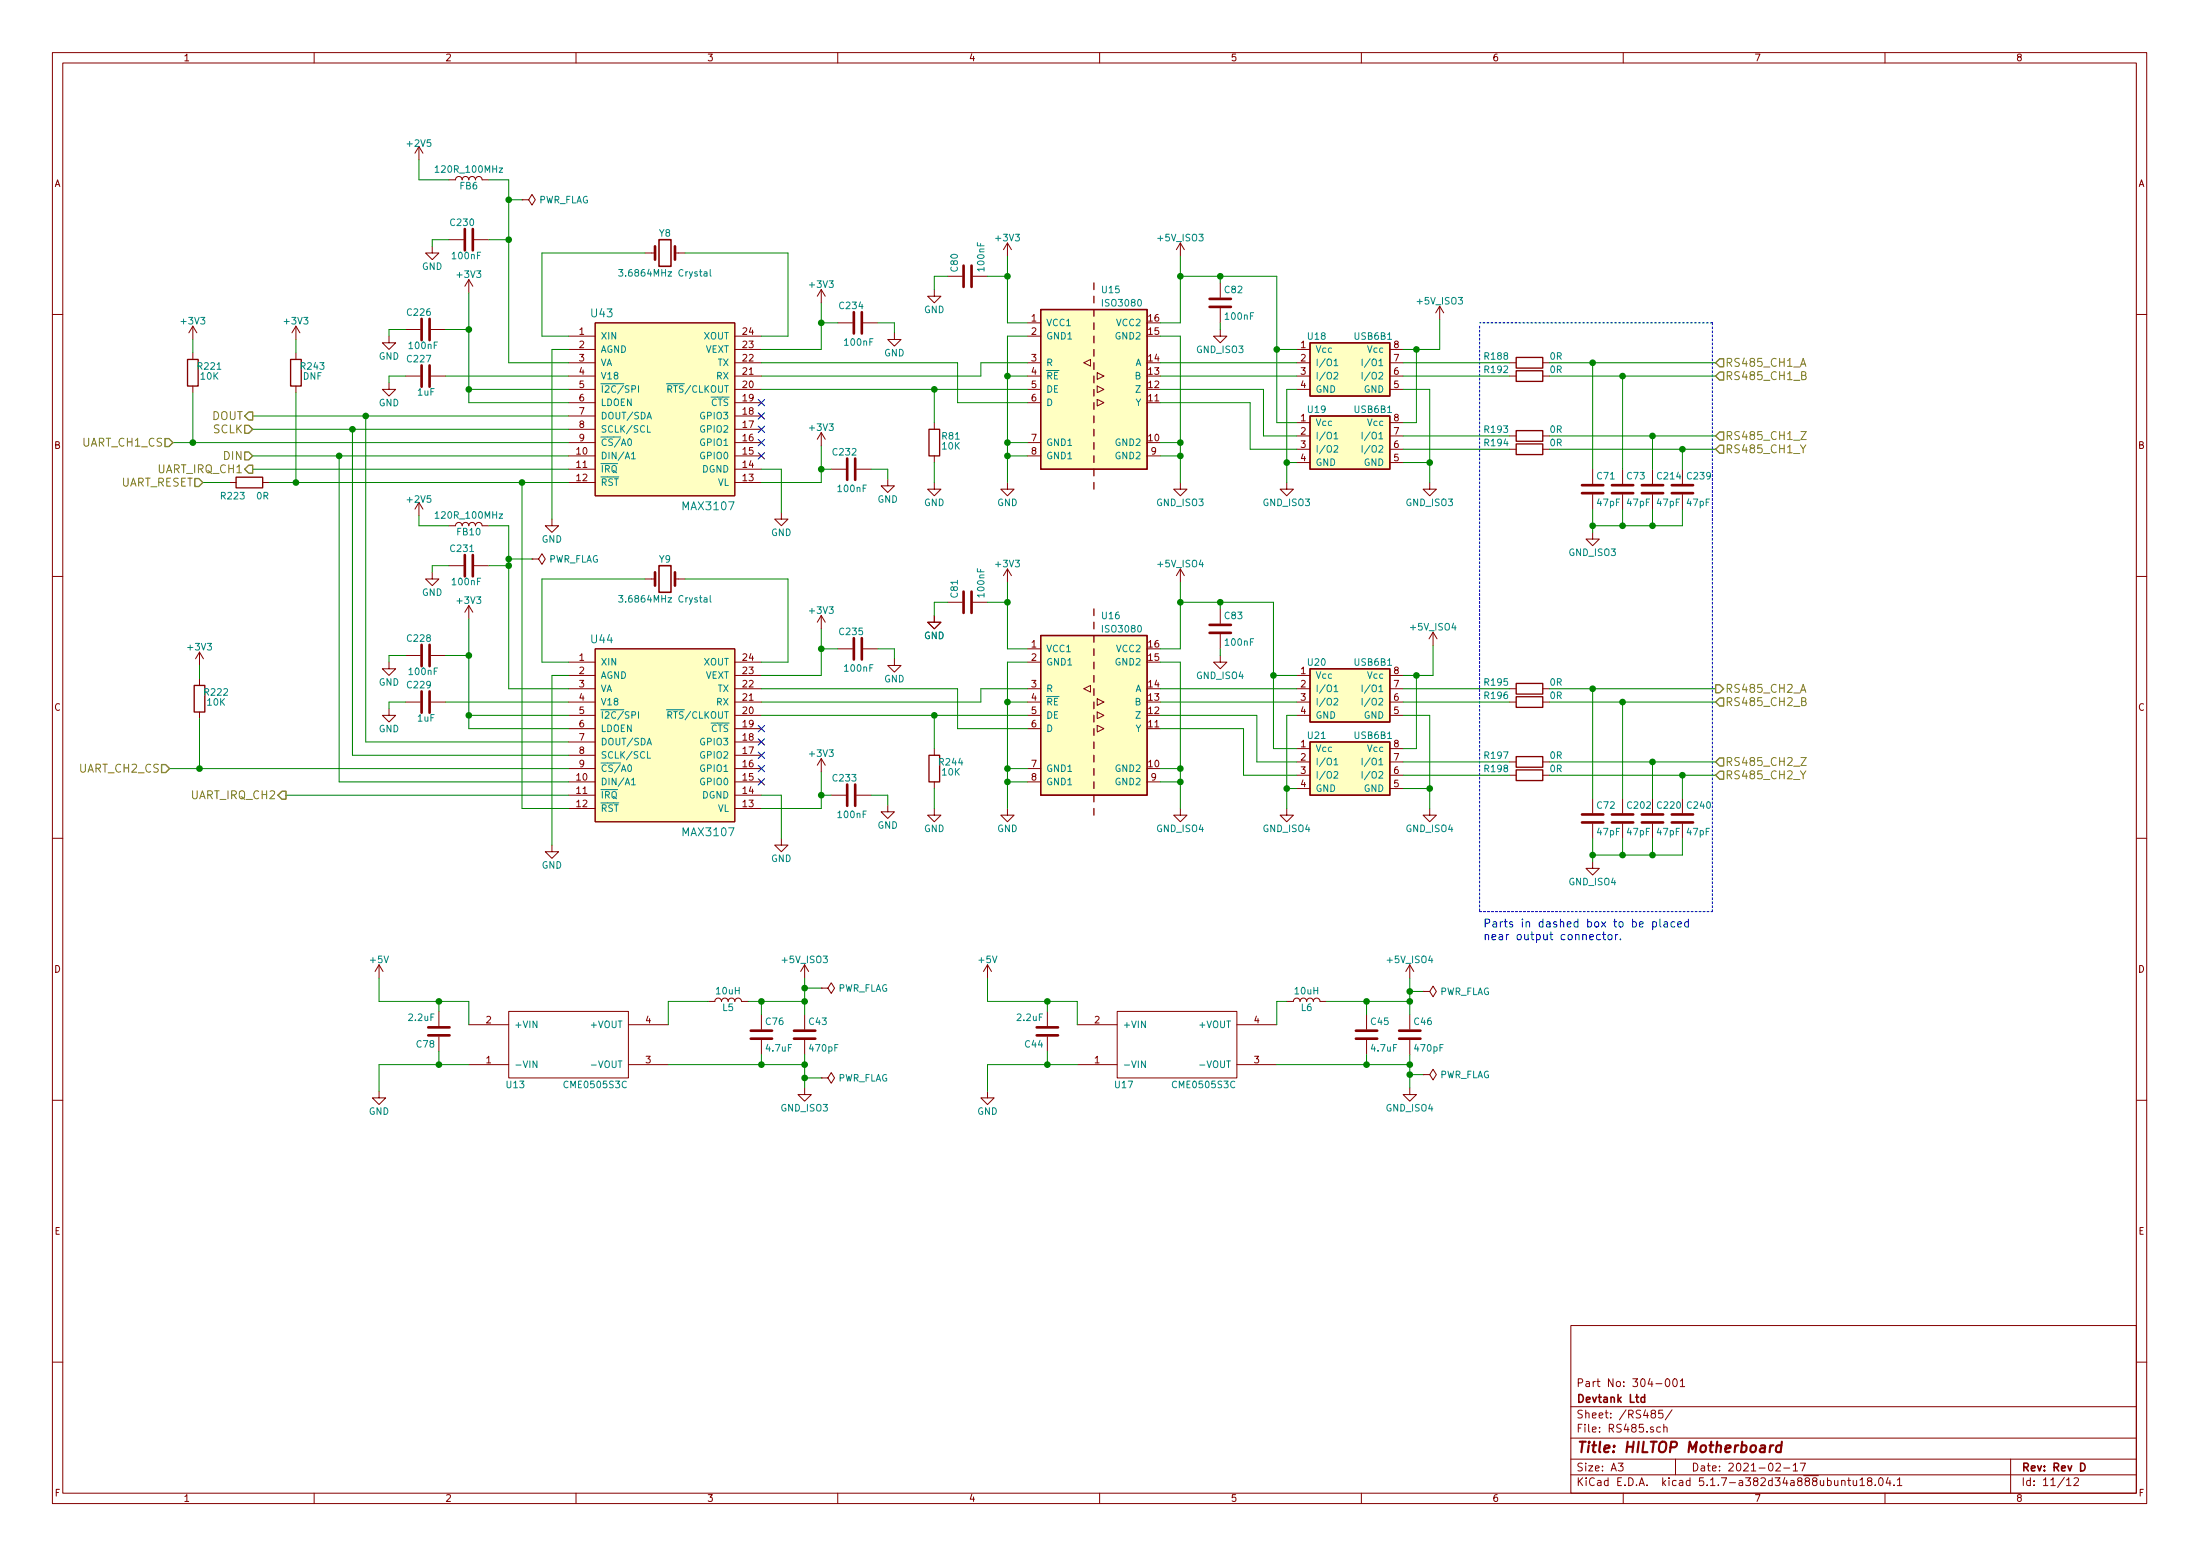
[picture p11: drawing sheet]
<svg xmlns="http://www.w3.org/2000/svg" width="420mm" height="297mm" viewBox="0 0 420 297" stroke-linecap="round" stroke-linejoin="round" font-family="sans-serif">
<g fill="none" stroke="#840000" stroke-width=".19">
<path d="M10 10h400v277h-400zM12 12h396v273.1h-396zM60 10v2M110 10v2M160 10v2M210 10v2M260 10v2M310 10v2M360 10v2M80 28l-.8 1.2M80 28v2.5M80 28l.8 1.2"/>
<path d="M85.7 34.3h1.3a.63 .63 0 0 1 .6-.6 .63 .63 0 0 1 .7 .6 .63 .63 0 0 1 .6-.6 .63 .63 0 0 1 .6 .6 .63 .63 0 0 1 .7-.6 .63 .63 0 0 1 .6 .6 .63 .63 0 0 1 .6-.6 .63 .63 0 0 1 .7 .6h1.2M99.7 38.1h1.3l.6-1 .6 1-.6 1.1-.6-1.1M99.7 38.1h.1M82.5 47v1.3h1.3l-1.3 1.3-1.2-1.3h1.2M85.7 45.8h2.8M89.5 53.4l-.7 1.2M89.5 53.4v2.5M89.5 53.4l.8 1.2M90.6 45.8h2.7M123.2 48.3h1.9M128.9 48.3h1.9M156.8 55.3v2.5"/>
<path d="M156.8 55.3l-.7 1.3M156.8 55.3l.8 1.3M178.4 55.3v1.3h1.3l-1.3 1.2-1.2-1.2h1.2M181 52.7h2.8M185.8 52.7h2.8M192.4 46.4v2.5M192.4 46.4l-.8 1.3M192.4 46.4l.8 1.3M225.4 46.4l-.7 1.3M225.4 46.4v2.5M225.4 46.4l.8 1.3M233 54v2.8"/>
<path d="M233 58.8v2.8M275 58.5l-.8 1.2M275 58.5v2.5M275 58.5l.7 1.2M10 60h2M36.8 62.3v2.5M36.8 67.3v1.3M36.8 73.7v1.3M36.8 62.3l-.7 1.2M36.8 62.3l.8 1.2M56.5 62.3v2.5M56.5 67.3v1.3"/>
<path d="M56.5 73.7v1.3M56.5 62.3l-.7 1.2M56.5 62.3l.8 1.2M74.3 64.2v1.2h1.3l-1.3 1.3-1.3-1.3h1.3M74.3 73.1v1.2h1.3l-1.3 1.3-1.3-1.3h1.3M77.5 71.8h2.8M77.5 62.9h2.8M82.3 71.8h2.8M82.3 62.9h2.8M108.6 71.8h5.1M108.6 64.2h5.1M108.6 79.4h5.1"/>
<path d="M108.6 76.9h5.1M108.6 66.7h5.1M108.6 74.3h5.1M108.6 69.3h5.1M113.7 61.6h26.6v33.1h-26.6zM140.3 71.8h5.1M140.3 64.2h5.1M140.3 79.4h5.1M140.3 76.9h5.1M140.3 66.7h5.1M140.3 74.3h5.1M140.3 69.3h5.1"/>
<path d="M160 61.6h2.8M164.8 61.6h2.8M170.8 63.5v1.3h1.3l-1.3 1.3-1.3-1.3h1.3M196.2 71.8h2.6M196.2 61.6h2.6M196.2 64.2h2.6M196.2 76.9h2.6M196.2 74.3h2.6M196.2 69.3h2.6M207 69.3l1.3-.7v1.3zM209.5 76.2l1.3 .7-1.3 .6zM209.5 73.7l1.3 .6-1.3 .7z"/>
<path d="M209.5 71.2l1.3 .6-1.3 .6zM233 62.9v1.3h1.3l-1.3 1.2-1.2-1.2h1.2M247.6 71.8h2.6M247.6 66.7h2.6M247.6 74.3h2.6M247.6 69.3h2.6M265.4 71.8h2.6M265.4 66.7h2.6M265.4 74.3h2.6M265.4 69.3h2.6M288.3 71.8h1.3M288.3 69.3h1.3"/>
<path d="M294.6 71.8h1.3M294.6 69.3h1.3M408 60h2M43.8 92.1h1.3M50.2 92.1h1.2M80 95.9v2.6M80 95.9l-.8 1.3M80 95.9l.8 1.3M105.4 99.1v1.3h1.3l-1.3 1.2-1.3-1.2h1.3M108.6 89.6h5.1M108.6 87h5.1M108.6 92.1h5.1"/>
<path d="M108.6 84.5h5.1M108.6 82h5.1M140.3 89.6h5.1M140.3 87h5.1M140.3 92.1h5.1M140.3 84.5h5.1M140.3 82h5.1M149.2 97.8v1.3h1.3l-1.3 1.3-1.2-1.3h1.2M156.8 82.6l-.7 1.3M156.8 82.6v2.5M156.8 82.6l.8 1.3M158.7 89.6h2.8"/>
<path d="M163.6 89.6h2.8M169.5 91.5v1.2h1.3l-1.3 1.3-1.2-1.3h1.2M178.4 92.1v1.3h1.3l-1.3 1.3-1.2-1.3h1.2M178.4 80.7v1.3M178.4 87v1.3M192.4 92.1v1.3h1.3l-1.3 1.3-1.3-1.3h1.3M196.2 87h2.6M196.2 84.5h2.6M219.1 87h2.5M225.4 92.1v1.3h1.3l-1.3 1.3-1.2-1.3h1.2M245.7 92.1v1.3h1.3l-1.3 1.3-1.2-1.3h1.2M247.6 83.2h2.6"/>
<path d="M247.6 85.8h2.6M247.6 80.7h2.6M247.6 88.3h2.6M265.4 83.2h2.6M265.4 85.8h2.6M265.4 80.7h2.6M265.4 88.3h2.6M273 92.1v1.3h1.3l-1.3 1.3-1.2-1.3h1.2M288.3 83.2h1.3M288.3 85.8h1.3M294.6 83.2h1.3M294.6 85.8h1.3"/>
<path d="M304.2 89.6v2.8M304.2 94.4v2.8M309.9 89.6v2.8M309.9 94.4v2.8M315.6 89.6v2.8M315.6 94.4v2.8M321.3 89.6v2.8M321.3 94.4v2.8M10 110h2M82.5 109.3v1.2h1.3l-1.3 1.3-1.2-1.3h1.2M85.7 100.4h1.3a.63 .63 0 0 1 .6-.7 .63 .63 0 0 1 .7 .7 .63 .63 0 0 1 .6-.7 .63 .63 0 0 1 .6 .7 .63 .63 0 0 1 .7-.7 .63 .63 0 0 1 .6 .7 .63 .63 0 0 1 .6-.7 .63 .63 0 0 1 .7 .7h1.2M85.7 108h2.8"/>
<path d="M89.5 115.6v2.5M89.5 115.6l-.7 1.3M89.5 115.6l.8 1.3M90.6 108h2.7M101.6 106.7h1.3l.6-1 .6 1-.6 1-.6-1M101.6 106.7h.1M123.2 110.5h1.9M128.9 110.5h1.9M156.8 117.5v2.6M156.8 117.5l-.7 1.3M156.8 117.5l.8 1.3M178.4 117.5v1.3h1.3l-1.3 1.3-1.2-1.3h1.2"/>
<path d="M181 115h2.8M185.8 115h2.8M192.4 108.6l-.8 1.3M192.4 108.6v2.6M192.4 108.6l.8 1.3M225.4 108.6v2.6M225.4 108.6l-.7 1.3M225.4 108.6l.8 1.3M233 116.2v2.8M304.2 101.6v1.3h1.2l-1.2 1.3-1.3-1.3h1.3M408 110h2M38.1 124.5v2.5"/>
<path d="M38.1 129.6v1.2M38.1 135.9v1.3M38.1 124.5l-.8 1.3M38.1 124.5l.8 1.3M74.3 135.3v1.3h1.3l-1.3 1.2-1.3-1.2h1.3M74.3 126.4v1.3h1.3l-1.3 1.2-1.3-1.2h1.3M77.5 134h2.8M77.5 125.1h2.8M82.3 134h2.8M82.3 125.1h2.8M108.6 126.4h5.1M108.6 139.1h5.1"/>
<path d="M108.6 128.9h5.1M108.6 136.6h5.1M108.6 134h5.1M108.6 131.5h5.1M113.7 123.9h26.6v33h-26.6zM140.3 126.4h5.1M140.3 139.1h5.1M140.3 128.9h5.1M140.3 136.6h5.1M140.3 134h5.1M140.3 131.5h5.1M160 123.9h2.8"/>
<path d="M164.8 123.9h2.8M170.8 125.8v1.2h1.3l-1.3 1.3-1.3-1.3h1.3M196.2 126.4h2.6M196.2 139.1h2.6M196.2 136.6h2.6M196.2 134h2.6M196.2 131.5h2.6M196.2 123.9h2.6M207 131.5l1.3-.7v1.3zM209.5 138.5l1.3 .6-1.3 .6zM209.5 135.9l1.3 .7-1.3 .6zM209.5 133.4l1.3 .6-1.3 .7z"/>
<path d="M233 125.1v1.3h1.3l-1.3 1.3-1.2-1.3h1.2M233 121.1v2.8M247.6 128.9h2.6M247.6 136.6h2.6M247.6 134h2.6M247.6 131.5h2.6M265.4 128.9h2.6M265.4 136.6h2.6M265.4 134h2.6M265.4 131.5h2.6M273.7 120.7l-.8 1.3M273.7 120.7v2.5"/>
<path d="M273.7 120.7l.7 1.3M288.3 134h1.3M288.3 131.5h1.3M294.6 134h1.3M294.6 131.5h1.3M108.6 149.3h5.1M108.6 151.8h5.1M108.6 154.3h5.1M108.6 146.7h5.1M108.6 144.2h5.1M108.6 141.6h5.1M140.3 149.3h5.1"/>
<path d="M140.3 151.8h5.1M140.3 154.3h5.1M140.3 146.7h5.1M140.3 144.2h5.1M140.3 141.6h5.1M156.8 144.8v2.6M156.8 144.8l-.7 1.3M156.8 144.8l.8 1.3M158.7 151.8h2.8M163.6 151.8h2.8M169.5 153.7v1.3h1.3l-1.3 1.2-1.2-1.2h1.2M178.4 154.3v1.3h1.3l-1.3 1.3-1.2-1.3h1.2"/>
<path d="M178.4 142.9v1.3M178.4 149.3v1.2M192.4 154.3v1.3h1.3l-1.3 1.3-1.3-1.3h1.3M196.2 149.3h2.6M196.2 146.7h2.6M219.1 149.3h2.5M225.4 154.3v1.3h1.3l-1.3 1.3-1.2-1.3h1.2M245.7 154.3v1.3h1.3l-1.3 1.3-1.2-1.3h1.2M247.6 142.9h2.6M247.6 145.5h2.6M247.6 148h2.6M247.6 150.5h2.6"/>
<path d="M265.4 142.9h2.6M265.4 145.5h2.6M265.4 148h2.6M265.4 150.5h2.6M273 154.3v1.3h1.3l-1.3 1.3-1.2-1.3h1.2M288.3 145.5h1.3M288.3 148h1.3M294.6 145.5h1.3M294.6 148h1.3M304.2 152.4v2.8M304.2 157.3v2.8M309.9 152.4v2.8"/>
<path d="M309.9 157.3v2.8M315.6 152.4v2.8M315.6 157.3v2.8M321.3 152.4v2.8M321.3 157.3v2.8M10 160h2M105.4 161.3v1.3h1.3l-1.3 1.3-1.3-1.3h1.3M149.2 160.1v1.2h1.3l-1.3 1.3-1.2-1.3h1.2M304.2 164.5v1.3h1.2l-1.2 1.2-1.3-1.2h1.3M408 160h2M72.4 184.2l-.8 1.3M72.4 184.2v2.5"/>
<path d="M72.4 184.2l.8 1.3M83.8 193.1v2.8M83.8 197.9v2.8M89.5 195.6h7.7M97.2 193.1h22.8v12.7h-22.8zM120 195.6h7.6M135.3 191.2h1.2a.63 .63 0 0 1 .7-.7 .63 .63 0 0 1 .6 .7 .63 .63 0 0 1 .6-.7 .63 .63 0 0 1 .7 .7 .63 .63 0 0 1 .6-.7 .63 .63 0 0 1 .6 .7 .63 .63 0 0 1 .7-.7 .63 .63 0 0 1 .6 .7h1.3M145.4 193.7v2.8M145.4 198.5v2.8M153.7 184.2l-.8 1.3M153.7 184.2v2.5M153.7 193.7v2.8"/>
<path d="M153.7 198.5v2.8M153.7 184.2l.7 1.3M156.8 188.6h1.3l.6-1 .7 1-.7 1-.6-1M156.8 188.6h.1M188.6 184.2l-.8 1.3M188.6 184.2v2.5M188.6 184.2l.8 1.3M200 193.1v2.8M200 197.9v2.8M205.7 195.6h7.7M213.4 193.1h22.8v12.7h-22.8zM236.2 195.6h7.6"/>
<path d="M245.7 191.2h1.3a.63 .63 0 0 1 .6-.7 .63 .63 0 0 1 .7 .7 .63 .63 0 0 1 .6-.7 .63 .63 0 0 1 .7 .7 .63 .63 0 0 1 .6-.7 .63 .63 0 0 1 .6 .7 .63 .63 0 0 1 .7-.7 .63 .63 0 0 1 .6 .7h1.3M261 193.7v2.8M261 198.5v2.8M269.2 184.2v2.5M269.2 193.7v2.8M269.2 198.5v2.8M269.2 184.2l-.7 1.3M269.2 184.2l.8 1.3M271.8 189.3h1.2l.7-1 .6 1-.6 1-.7-1M271.8 189.3h.1M10 210h2M72.4 208.3v1.3h1.3l-1.3 1.3-1.3-1.3h1.3"/>
<path d="M89.5 203.2h7.7M120 203.2h7.6M153.7 207.7v1.3h1.2l-1.2 1.2-1.3-1.2h1.3M156.8 205.8h1.3l.6-1 .7 1-.7 1-.6-1M156.8 205.8h.1M188.6 208.3v1.3h1.3l-1.3 1.3-1.3-1.3h1.3M205.7 203.2h7.7M236.2 203.2h7.6M269.2 207.7v1.3h1.3l-1.3 1.2-1.2-1.2h1.2M271.8 205.1h1.2l.7-1 .6 1-.6 1.1-.7-1.1M271.8 205.1h.1M408 210h2"/>
<path d="M300 253h108v32.1h-108zM10 260h2M300 278.5h108M300 274.5h108M300 268.5h108M309 279.3h1l-.5 .6 .4 .1v.7l-.2 .1-.7-.1M315.6 269.8l-.3-.2 .1-.2 .2-.2 .5 .1 .1 .2-.1 .3h-.5l-.3 .3 .1 .5 .2 .1h.3l.3-.3v-.3l-.3-.3M316.3 264.1h1.1M317.1 272.5l-.4-.1-.3 .3 .1 .6 .2 .1 .4-.1M317.6 269.2h-.8v.7l.2-.1h.5l.1 .3v.5l-.3 .1-.5-.1M317.8 272.5l.2-.1 .3 .1 .1 .9M317.8 271.9v1.5"/>
<path d="M318.3 263.3l.1-.1a.8 .8 0 0 1 .5 .8 .8 .8 0 0 1-.5 .7 .97 .97 0 0 1-.1-1.4zM319.3 269.1l-1.3 2M319.6 263.4l.2-.2a.81 .81 0 0 1 .6 .6 .81 .81 0 0 1-.3 .8l-.1 .1a.79 .79 0 0 1-.4-1.3zM320 278.5v3M320.9 263.6l.4-.4v1.5M320.9 264.7h.8M339.2 279.5l.6-.2 .2 .4-.9 1.1h.9M342.5 279.7l.4-.4v1.5M343.8 279.3h1l-.6 1.5M384 278.5v6.6M408 260h2M60 285.1v1.9"/>
<path d="M110 285.1v1.9M160 285.1v1.9M210 285.1v1.9M260 285.1v1.9M300 281.5h108M310 285.1v1.9M340.7 280.2h1.1M342.5 280.8h.8M351.7 282.7h.1a.37 .37 0 0 1 .6 .1v.8M351.7 282.6v1M352.9 282.6h.5M353.1 282.1v1.3l.3 .2"/>
<path d="M353.9 282.6v.8a.39 .39 0 0 0 .7 .1M354.6 282.6v1M355.2 282.5l.5-.4v1.5M355.2 283.6h.9M356.9 282.7l-.3-.2 .1-.2 .2-.2 .5 .1 .1 .2-.1 .2-.5 .1-.3 .3 .1 .5 .2 .1h.3l.3-.3v-.3l-.3-.3M358.1 283.5v.1M358.9 282.3l.2-.2a.81 .81 0 0 1 .6 .6 .81 .81 0 0 1-.3 .8l-.1 .1a.79 .79 0 0 1-.4-1.3zM360 285.1v1.9M360.6 282l-.4 1.1h.9M360.9 282.6v1M361.7 283.5v.1M362.4 282.5l.4-.4v1.5"/>
<path d="M362.4 283.6h.8M394.7 282.5l.4-.4v1.5M394.7 283.6h.8M396.1 282.3l.6-.2 .2 .2 .1 .2-1 1.1h1"/>
</g>
<path d="M125.9 45.8h2.2v5h-2.2zM125.9 108h2.2v5.1h-2.2zM314.1 266.8l-.4-.1-.3 .3 .1 .6h.6M314.1 266.2v1.5M397.4 279.3a.76 .76 0 0 1 .8 .8 .76 .76 0 0 1-.8 .7z" fill="none" stroke="#840000" stroke-width=".3"/>
<path d="M338.1 275.9l-.2 1.3M338.7 275.9l-.4 .1-.2 .3M340.2 276a.68 .68 0 0 0-1 .3l-.1 .5 .2 .3 .2 .1 .6-.1M340.3 275.2l-.2 2" fill="none" stroke="#840000" stroke-width=".41"/>
<g fill="none" stroke="#840000" stroke-width=".51">
<path d="M88.8 43.7v4.1M90.3 43.7v4.1M125.1 47v2.6M128.9 47v2.6M163.1 59.6v4.1M164.6 59.6v4.1M184 50.7v4.1M185.5 50.7v4.1M231 58.6h4.1M231 57.1h4.1M80.5 60.9v4M80.5 69.8v4"/>
<path d="M82 60.9v4M82 69.8v4M161.8 87.5v4.1M163.3 87.5v4.1M302.1 94.1h4.1M302.1 92.6h4.1M307.8 94.1h4.1M307.8 92.6h4.1M313.6 94.1h4M313.6 92.6h4M319.3 94.1h4M319.3 92.6h4"/>
<path d="M88.8 106v4M90.3 106v4M125.1 109.3v2.5M128.9 109.3v2.5M184 112.9v4.1M185.5 112.9v4.1M231 119.3h4.1M80.5 123.1v4.1M80.5 132v4.1M82 123.1v4.1M82 132v4.1M163.1 121.8v4.1"/>
<path d="M164.6 121.8v4.1M231 120.8h4.1M161.8 149.8v4M163.3 149.8v4M302.1 157h4.1M302.1 155.5h4.1M307.8 157h4.1M307.8 155.5h4.1M313.6 157h4M313.6 155.5h4M319.3 157h4M319.3 155.5h4"/>
<path d="M81.8 196.1h4.1M81.8 197.6h4.1M143.4 198.3h4M143.4 196.8h4M151.6 198.3h4.1M151.6 196.8h4.1M198 196.1h4.1M198 197.6h4.1M259 198.3h4M259 196.8h4M267.2 198.3h4.1M267.2 196.8h4.1"/>
</g>
<g fill="none" stroke="#008484" stroke-width=".19">
<path d="M83.1 32l.4-.4v1.3M83.1 32.9h.7M118.2 51.4h.7l-.4 .5 .4 .2v.4l-.2 .2-.5-.1M134.5 51.9h.5v.8M135 52.2l-.6 .2 .1 .3h.5M135.6 51.4v1.1l.2 .2M120.7 74.3l.6-.1v-.5l-.6-.1v1.3M121.9 73.6v1.3M127.3 73.3h1.2M254.8 68.9l.3-.4v1.3M254.8 71.2l.5-.1 .2 .3-.8 1h.8M254.8 69.8h.7"/>
<path d="M260.1 68.5v1.3M260.1 71.1v1.3M261.7 71l-1.1 1.7M261.7 68.5l-1.1 1.6M262.1 71.3l.2-.2a.44 .44 0 0 1 .6 .4l-.1 .7-.5 .2-.2-.2zM263.3 71.2l.5-.1 .3 .3-.8 1h.8M83.1 98l.4-.3v1.2M83.1 98.9h.7M120 83.9l.2-.1a.69 .69 0 0 1 .4 .6 .69 .69 0 0 1-.4 .7l-.3-.5zM120.6 86.7l.4-.4v1.3M120.6 87.6h.7M123.6 81.2v1.3h.6"/>
<path d="M254.8 82.9l.3-.4v1.3M254.8 85.2l.5-.1 .2 .3-.8 .9h.8M254.8 83.8h.7M260.1 82.5v1.3M260.1 85.1v1.2M261.7 85l-1.1 1.6M261.7 82.5l-1.1 1.6M262.1 85.2l.2-.1a.44 .44 0 0 1 .6 .4l-.1 .6-.5 .2-.2-.2zM263.3 85.2l.5-.1 .3 .3-.8 .9h.8M118.2 113.7h.7l-.4 .5 .4 .1v.4l-.2 .2-.5-.1M134.5 114.2h.5v.7M135 114.4l-.6 .2 .1 .3h.5"/>
<path d="M135.6 113.7v1.1l.2 .1M120.7 136.5h.6v-.5l-.6-.1v1.2M121.9 135.9v1.2M127.3 135.5h1.2M254.8 131.1l.3-.3v1.2M254.8 133.4l.5-.1 .2 .4-.8 .9h.8M254.8 132h.7M260.1 130.8v1.2M260.1 133.3v1.3M261.7 133.3l-1.1 1.6M261.7 130.7l-1.1 1.6M262.1 133.5l.2-.2a.44 .44 0 0 1 .6 .4l-.1 .7-.5 .2-.2-.2z"/>
<path d="M263.3 133.4l.5-.1 .3 .4-.8 .9h.8M120.1 146.1l.1-.1a.69 .69 0 0 1 .4 .6 .69 .69 0 0 1-.4 .7 .83 .83 0 0 1-.1-1.2zM120.6 148.9l.4-.3v1.2M120.6 149.8h.7M123.6 143.5v1.2h.6M254.8 145.1l.3-.4v1.3M254.8 147.4l.5-.1 .2 .3-.8 1h.8M254.8 146h.7M260.1 144.7v1.3M260.1 147.3v1.3M261.7 147.2l-1.1 1.7M261.7 144.7l-1.1 1.6"/>
<path d="M262.1 147.5l.2-.2a.44 .44 0 0 1 .6 .4l-.1 .7-.5 .2-.2-.2zM263.3 147.4l.5-.1 .3 .3-.8 1h.8M102.5 202.5v1.3l-.7-1.3v1.3M112.9 203.3h1M218.7 202.5v1.3l-.7-1.3v1.3M229.1 203.3h1"/>
</g>
<g fill="none" stroke="#840000" stroke-width=".25">
<path d="M198.8 59.1h20.3v30.5h-20.3zM208.9 54v1.3M208.9 56.6v1.2M208.9 59.1v1.3M35.8 68.6h2v5.1h-2zM55.5 68.6h2v5.1h-2zM208.9 61.6v1.3M208.9 64.2v1.2M208.9 66.7v1.3M208.9 69.3v1.2M208.9 71.8v1.3M208.9 74.3v1.3"/>
<path d="M208.9 76.9v1.2M208.9 79.4v1.3M250.2 79.4h15.2v10.2h-15.2zM250.2 65.4h15.2v10.2h-15.2zM289.6 68.2h5v2.1h-5zM289.6 70.8h5v2h-5zM45.1 91.1h5.1v2h-5.1zM177.4 82h2.1v5h-2.1zM208.9 82v1.2M208.9 84.5v1.3M208.9 87v1.3M208.9 89.6v1.2"/>
<path d="M208.9 92.1v1.3M289.6 82.2h5v2h-5zM289.6 84.7h5v2.1h-5zM208.9 116.2v1.3M208.9 118.8v1.3M37.1 130.8h2v5.1h-2zM198.8 121.3h20.3v30.5h-20.3zM208.9 121.3v1.3M208.9 123.9v1.2M208.9 126.4v1.3M208.9 128.9v1.3M208.9 131.5v1.3"/>
<path d="M208.9 134v1.3M208.9 136.6v1.2M208.9 139.1v1.3M250.2 127.7h15.2v10.1h-15.2zM289.6 133h5v2h-5zM289.6 130.5h5v2h-5zM177.4 144.2h2.1v5.1h-2.1zM208.9 141.6v1.3M208.9 144.2v1.3M208.9 146.7v1.3M208.9 149.3v1.2M208.9 151.8v1.3"/>
<path d="M208.9 154.3v1.3M250.2 141.6h15.2v10.2h-15.2zM289.6 144.4h5v2.1h-5zM289.6 147h5v2h-5z"/>
</g>
<g fill="#ffffc2" stroke="#ffffc2" stroke-width=".19">
<path d="M113.7 123.9h26.6v33h-26.6z"/>
<path d="M250.2 127.7h15.2v10.1h-15.2z"/>
<path d="M250.2 141.6h15.2v10.2h-15.2z"/>
<path d="M113.7 61.6h26.6v33.1h-26.6z"/>
<path d="M250.2 79.4h15.2v10.2h-15.2z"/>
<path d="M198.8 59.1h20.3v30.5h-20.3z"/>
<path d="M198.8 121.3h20.3v30.5h-20.3z"/>
<path d="M250.2 65.4h15.2v10.2h-15.2z"/>
</g>
<path d="M282.6 62.3v111.7M327 61.6h-44.4M282.6 174h44.4M327 174v-112.4" fill="none" stroke="#0000c2" stroke-width=".19" stroke-dasharray=".4 .4"/>
<g fill="none" stroke="#008400" stroke-width=".19">
<path d="M80 30.5v3.8h5.7M93.3 34.3h3.9v35h11.4M97.2 38.1h2.5M85.7 45.8h-3.2v1.2M89.5 55.9v21h19.1M93.3 45.8h3.9M123.2 48.3h-19.7v15.9h5.1M130.8 48.3h19.7v15.9h-5.1M156.8 57.8v8.9h-11.4M181 52.7h-2.6v2.6M188.6 52.7h3.8M192.4 48.9v12.7h3.8"/>
<path d="M225.4 52.7h18.4v28h3.8M225.4 48.9v12.7h-3.8M233 52.7v1.3M36.8 64.8v2.5M36.8 75v9.5M48.3 79.4h60.3M56.5 64.8v2.5M56.5 75v17.1M69.8 79.4v62.2h38.8M77.5 71.8h-3.2v1.3M77.5 62.9h-3.2v1.3M85.1 71.8h23.5"/>
<path d="M85.1 62.9h4.4M89.5 74.3h19.1M108.6 66.7h-3.2v32.4M145.4 69.3h37.5v7.6h13.3M145.4 74.3h50.8M156.8 61.6h3.2M167.6 61.6h3.2v1.9M178.4 74.3v6.4M192.4 71.8h3.8M196.2 64.2h-3.8v27.9M196.2 69.3h-8.9v2.5h-41.9M221.6 71.8h26"/>
<path d="M221.6 64.2h3.8v27.9M221.6 76.9h17.2v8.9h8.8M221.6 69.3h26M221.6 74.3h19.7v8.9h6.3M233 61.6v1.3M243.8 66.7h3.8M247.6 74.3h-1.9v17.8M268 71.8h20.3M268 69.3h20.3M268 74.3h5v17.8M270.5 66.7v14h-2.5M275 61v5.7h-7"/>
<path d="M295.9 71.8h31.8M295.9 69.3h31.8M304.2 69.3v20.3M309.9 71.8v17.8M33 84.5h75.6M38.7 92.1h5.1M48.3 87h60.3M48.3 82h60.3M48.3 89.6h60.3M51.4 92.1h57.2M64.8 87v62.3h43.8M67.3 82v62.2h41.3"/>
<path d="M80 98.5v1.9h5.7M99.7 92.1v62.2h8.9M145.4 89.6h3.8v8.2M156.8 85.1v7h-11.4M156.8 89.6h1.9M166.4 89.6h3.1v1.9M178.4 88.3v3.8M192.4 87h3.8M192.4 84.5h3.8M221.6 87h3.8M221.6 84.5h3.8M245.7 88.3h1.9"/>
<path d="M268 83.2h20.3M268 85.8h20.3M268 88.3h5M295.9 83.2h31.8M295.9 85.8h31.8M304.2 97.2v4.4M309.9 97.2v3.2M315.6 83.2v6.4M315.6 97.2v3.2M321.3 85.8v3.8M321.3 97.2v3.2h-17.1M85.7 108h-3.2v1.3"/>
<path d="M89.5 118.1v21h19.1M93.3 100.4h3.9v31.1h11.4M93.3 108h3.9M97.2 106.7h4.4M123.2 110.5h-19.7v15.9h5.1M130.8 110.5h19.7v15.9h-5.1M181 115h-2.6v2.5M188.6 115h3.8M192.4 111.2v12.7h3.8M225.4 111.2v12.7h-3.8M225.4 115h17.8v27.9h4.4M233 115v1.2"/>
<path d="M38.1 127v2.6M38.1 137.2v9.5M77.5 134h-3.2v1.3M77.5 125.1h-3.2v1.3M85.1 134h23.5M85.1 125.1h4.4M89.5 136.6h19.1M108.6 128.9h-3.2v32.4M145.4 131.5h37.5v7.6h13.3M145.4 136.6h50.8M156.8 120.1v8.8h-11.4M156.8 123.9h3.2"/>
<path d="M167.6 123.9h3.2v1.9M178.4 136.6v6.3M192.4 134h3.8M196.2 126.4h-3.8v27.9M196.2 131.5h-8.9v2.5h-41.9M221.6 126.4h3.8v27.9M221.6 134h26M221.6 131.5h26M221.6 139.1h15.9v8.9h10.1M221.6 136.6h18.4v8.9h7.6M233 123.9v1.2M243.2 128.9h4.4"/>
<path d="M247.6 136.6h-1.9v17.7M268 134h20.3M268 131.5h20.3M268 136.6h5v17.7M270.5 128.9v14h-2.5M273.7 123.2v5.7h-5.7M295.9 134h31.8M295.9 131.5h31.8M304.2 131.5v20.9M309.9 134v18.4M32.4 146.7h76.2M54.6 151.8h54"/>
<path d="M145.4 151.8h3.8v8.3M156.8 151.8h1.9M156.8 147.4v6.9h-11.4M166.4 151.8h3.1v1.9M178.4 150.5v3.8M192.4 149.3h3.8M192.4 146.7h3.8M221.6 149.3h3.8M221.6 146.7h3.8M245.7 150.5h1.9M268 148h20.3M268 145.5h20.3"/>
<path d="M268 150.5h5M295.9 148h31.8M295.9 145.5h31.8M315.6 145.5v6.9M321.3 148v4.4M304.2 160.1v4.4M309.9 160.1v3.1M315.6 160.1v3.1M321.3 160.1v3.1h-17.1M72.4 186.7v4.5h17.1v4.4M83.8 191.2v1.9M135.3 191.2h-7.7v4.4"/>
<path d="M142.9 191.2h10.8M145.4 191.2v2.5M153.7 186.7v7M153.7 188.6h3.1M188.6 186.7v4.5h17.1v4.4M200 191.2v1.9M245.7 191.2h-1.9v4.4M253.4 191.2h15.8M261 191.2v2.5M269.2 186.7v7M269.2 189.3h2.6M83.8 200.7v2.5"/>
<path d="M89.5 203.2h-17.1v5.1M127.6 203.2h26.1M145.4 201.3v1.9M153.7 201.3v6.4M153.7 205.8h3.1M200 200.7v2.5M205.7 203.2h-17.1v5.1M243.8 203.2h25.4M261 201.3v1.9M269.2 201.3v6.4M269.2 205.1h2.6"/>
</g>
<g fill="none" stroke="#848400" stroke-width=".25">
<path d="M47.5 78.6h.8v1.6h-.8l-.8-.8zM328.4 68.5h.8v1.5h-.8l-.7-.7zM328.4 71h.8v1.6h-.8l-.7-.8zM31.5 83.7h.8l.7 .8-.7 .8h-.8zM37.2 91.3h.8l.7 .8-.7 .8h-.8zM46.7 81.2h.8l.8 .8-.8 .7h-.8zM46.7 86.3h.8l.8 .7-.8 .8h-.8zM47.5 88.8h.8v1.5h-.8l-.8-.7zM328.4 82.5h.8v1.5h-.8l-.7-.8zM328.4 85h.8v1.5h-.8l-.7-.7zM327.7 130.7h.7l.8 .8-.8 .7h-.7zM328.4 133.3h.8v1.5h-.8l-.7-.8z"/>
<path d="M30.9 146h.7l.8 .7-.8 .8h-.7zM53.8 151h.8v1.6h-.8l-.7-.8zM328.4 144.7h.8v1.5h-.8l-.7-.7zM328.4 147.2h.8v1.6h-.8l-.7-.8z"/>
</g>
<path d="M343.9 69.9l.5-1.5 .5 1.5M344 69.5h.8M344.1 71.7l.7-.1 .1-.2-.1-.3-.7-.1v1.5h.6l.2-.2 .1-.3-.4-.3M343.9 84.9l.5 .8 .5-.8M343.9 82.4h1.1l-1.1 1.5h1.1M343.9 132.2l.5-1.6 .5 1.6M344 131.7h.8M344.1 133.9l.7-.1 .1-.2-.1-.3-.7-.1v1.5h.6l.2-.1 .1-.4-.4-.3M343.9 147.2l.5 .7 .5-.7M343.9 144.6h1.1l-1.1 1.5h1.1" fill="none" stroke="#848400" stroke-width=".19"/>
<g fill="none" stroke="#0000c2" stroke-width=".19">
<path d="M305.6 178.5l-.4-.1-.3 .3v.4l.2 .2h.5M306.1 178.4h.6M306.3 177.9v1.3l.4 .2M307.2 178.5l.4-.1 .3 .3v.4l-.3 .3-.4-.1-.1-.2zM308.5 178.4v1M309 178.4l-.5 .3M309.5 179.3v.1M315.6 176h.5l.3 .2-.2 .7h-.6M315.6 176v1.5M317 175.4v1.3l.2 .3M317.8 176h.6l.1 1M318.5 176.3l-.5 .1a.31 .31 0 0 0-.3 .3 .31 .31 0 0 0 .3 .3l.5-.1"/>
<path d="M319.9 176h-.5l-.3 .2v.5l.2 .2h.6M320.4 176.5l.8-.2-.1-.3h-.5l-.2 .2 .1 .7h.6M322.5 176h-.5l-.3 .2v.5l.2 .2h.6M322.5 175.4v1.6"/>
</g>
<g fill="#008400" stroke="#008400" stroke-width=".25">
<circle cx="225.4" cy="149.3" r=".51"/>
<circle cx="321.3" cy="148" r=".51"/>
<circle cx="309.9" cy="100.4" r=".51"/>
<circle cx="304.2" cy="131.5" r=".51"/>
<circle cx="304.2" cy="163.2" r=".51"/>
<circle cx="304.2" cy="69.3" r=".51"/>
<circle cx="315.6" cy="145.5" r=".51"/>
<circle cx="315.6" cy="100.4" r=".51"/>
<circle cx="315.6" cy="163.2" r=".51"/>
<circle cx="309.9" cy="163.2" r=".51"/>
<circle cx="304.2" cy="100.4" r=".51"/>
<circle cx="309.9" cy="71.8" r=".51"/>
<circle cx="321.3" cy="85.8" r=".51"/>
<circle cx="309.9" cy="134" r=".51"/>
<circle cx="315.6" cy="83.2" r=".51"/>
<circle cx="225.4" cy="84.5" r=".51"/>
<circle cx="273" cy="88.3" r=".51"/>
<circle cx="273" cy="150.5" r=".51"/>
<circle cx="192.4" cy="71.8" r=".51"/>
<circle cx="178.4" cy="74.3" r=".51"/>
<circle cx="225.4" cy="146.7" r=".51"/>
<circle cx="225.4" cy="115" r=".51"/>
<circle cx="192.4" cy="146.7" r=".51"/>
<circle cx="89.5" cy="74.3" r=".51"/>
<circle cx="269.2" cy="191.2" r=".51"/>
<circle cx="192.4" cy="84.5" r=".51"/>
<circle cx="89.5" cy="62.9" r=".51"/>
<circle cx="156.8" cy="61.6" r=".51"/>
<circle cx="156.8" cy="89.6" r=".51"/>
<circle cx="192.4" cy="115" r=".51"/>
<circle cx="192.4" cy="149.3" r=".51"/>
<circle cx="97.2" cy="45.8" r=".51"/>
<circle cx="178.4" cy="136.6" r=".51"/>
<circle cx="245.7" cy="88.3" r=".51"/>
<circle cx="270.5" cy="66.7" r=".51"/>
<circle cx="270.5" cy="128.9" r=".51"/>
<circle cx="245.7" cy="150.5" r=".51"/>
<circle cx="233" cy="52.7" r=".51"/>
<circle cx="233" cy="115" r=".51"/>
<circle cx="243.2" cy="128.9" r=".51"/>
<circle cx="83.8" cy="191.2" r=".51"/>
<circle cx="83.8" cy="203.2" r=".51"/>
<circle cx="89.5" cy="136.6" r=".51"/>
<circle cx="153.7" cy="203.2" r=".51"/>
<circle cx="153.7" cy="191.2" r=".51"/>
<circle cx="200" cy="191.2" r=".51"/>
<circle cx="200" cy="203.2" r=".51"/>
<circle cx="261" cy="203.2" r=".51"/>
<circle cx="243.8" cy="66.7" r=".51"/>
<circle cx="261" cy="191.2" r=".51"/>
<circle cx="269.2" cy="203.2" r=".51"/>
<circle cx="192.4" cy="52.7" r=".51"/>
<circle cx="97.2" cy="38.1" r=".51"/>
<circle cx="269.2" cy="189.3" r=".51"/>
<circle cx="269.2" cy="205.1" r=".51"/>
<circle cx="153.7" cy="188.6" r=".51"/>
<circle cx="153.7" cy="205.8" r=".51"/>
<circle cx="145.4" cy="203.2" r=".51"/>
<circle cx="145.4" cy="191.2" r=".51"/>
<circle cx="38.1" cy="146.7" r=".51"/>
<circle cx="36.8" cy="84.5" r=".51"/>
<circle cx="56.5" cy="92.1" r=".51"/>
<circle cx="225.4" cy="87" r=".51"/>
<circle cx="67.3" cy="82" r=".51"/>
<circle cx="97.2" cy="106.7" r=".51"/>
<circle cx="89.5" cy="125.1" r=".51"/>
<circle cx="192.4" cy="87" r=".51"/>
<circle cx="156.8" cy="123.9" r=".51"/>
<circle cx="156.8" cy="151.8" r=".51"/>
<circle cx="225.4" cy="52.7" r=".51"/>
<circle cx="97.2" cy="108" r=".51"/>
<circle cx="192.4" cy="134" r=".51"/>
<circle cx="99.7" cy="92.1" r=".51"/>
<circle cx="69.9" cy="79.4" r=".51"/>
<circle cx="64.8" cy="87" r=".51"/>
</g>
<g fill="none" stroke="#000084" stroke-width=".19">
<path d="M144.8 78.8l1.2 1.2M144.8 76.3l1.2 1.2M146 78.8l-1.2 1.2M146 76.3l-1.2 1.2M144.8 83.9l1.2 1.2M144.8 86.4l1.2 1.2M144.8 81.3l1.2 1.3M146 83.9l-1.2 1.2M146 86.4l-1.2 1.2M146 81.3l-1.2 1.3M144.8 138.5l1.2 1.2M146 138.5l-1.2 1.2"/>
<path d="M144.8 141l1.2 1.3M144.8 143.6l1.2 1.2M144.8 146.1l1.2 1.2M144.8 148.7l1.2 1.2M146 141l-1.2 1.3M146 143.6l-1.2 1.2M146 146.1l-1.2 1.2M146 148.7l-1.2 1.2"/>
</g>
<text font-size="2.8" fill="#840000" x="301" y="277.3">Title: HILTOP Motherboard</text>
<g font-size="2.1" fill="#008484">
<text x="113" y="60.6">U43</text>
<text x="130.5" y="97.4">MAX3107</text>
<text x="113" y="122.8">U44</text>
<text x="130.5" y="159.6">MAX3107</text>
</g>
<g font-size="2.1" fill="#848400">
<text x="329.4" y="70">RS485_CH1_A</text>
<text x="329.4" y="72.6">RS485_CH1_B</text>
<text x="40.5" y="80.2">DOUT</text>
<text x="40.7" y="82.7">SCLK</text>
<text x="329.4" y="84">RS485_CH1_Z</text>
<text x="15.8" y="85.3">UART_CH1_CS</text>
<text x="42.8" y="87.8">DIN</text>
<text x="329.4" y="86.5">RS485_CH1_Y</text>
<text x="22.8" y="92.9">UART_RESET</text>
<text x="30.2" y="90.3">UART_IRQ_CH1</text>
<text x="329.4" y="132.2">RS485_CH2_A</text>
<text x="329.4" y="134.8">RS485_CH2_B</text>
<text x="15.2" y="147.5">UART_CH2_CS</text>
<text x="329.4" y="146.2">RS485_CH2_Z</text>
<text x="329.4" y="148.8">RS485_CH2_Y</text>
<text x="36.6" y="152.6">UART_IRQ_CH2</text>
</g>
<g font-size="2.1" fill="#0000c2">
<text x="283.2" y="177">Parts in dashed box to be placed</text>
<text x="283.2" y="179.5">near output connector.</text>
</g>
<g font-size="2.1" fill="#840000">
<text x="301" y="267.8">Devtank Ltd</text>
<text x="301" y="264.8">Part No: 304-001</text>
<text x="301" y="273.5">File: RS485.sch</text>
<text x="301" y="270.8">Sheet: /RS485/</text>
<text x="301" y="280.9">Size: A3</text>
<text x="323" y="280.9">Date: 2021-02-17</text>
<text x="386" y="280.9">Rev: Rev D</text>
<text x="301" y="283.7">KiCad E.D.A. kicad 5.1.7-a382d34a888ubuntu18.04.1</text>
<text x="386" y="283.7">Id: 11/12</text>
</g>
<g font-size="1.8" fill="#840000">
<text x="35" y="11.7">1</text>
<text x="85" y="11.7">2</text>
<text x="135" y="11.7">3</text>
<text x="185" y="11.7">4</text>
<text x="235" y="11.7">5</text>
<text x="285" y="11.7">6</text>
<text x="335" y="11.7">7</text>
<text x="385" y="11.7">8</text>
<text x="10.4" y="35.7">A</text>
<text x="408.4" y="35.7">A</text>
<text x="110.6" y="63.9">1</text>
<text x="141.9" y="63.9">24</text>
<text x="197" y="61.4">1</text>
<text x="197" y="63.9">2</text>
<text x="219.4" y="63.9">15</text>
<text x="219.4" y="61.4">16</text>
<text x="110.6" y="66.5">2</text>
<text x="110.6" y="69">3</text>
<text x="110.6" y="71.5">4</text>
<text x="141.9" y="71.5">21</text>
<text x="141.9" y="69">22</text>
<text x="141.9" y="66.5">23</text>
<text x="197" y="69">3</text>
<text x="197" y="71.5">4</text>
<text x="219.4" y="71.5">13</text>
<text x="219.4" y="69">14</text>
<text x="248.4" y="66.5">1</text>
<text x="248.4" y="69">2</text>
<text x="248.4" y="71.5">3</text>
<text x="266.2" y="71.5">6</text>
<text x="266.2" y="69">7</text>
<text x="266.2" y="66.5">8</text>
<text x="110.6" y="74.1">5</text>
<text x="110.6" y="76.6">6</text>
<text x="141.9" y="76.6">19</text>
<text x="141.9" y="74.1">20</text>
<text x="197" y="74.1">5</text>
<text x="197" y="76.6">6</text>
<text x="219.4" y="76.6">11</text>
<text x="219.4" y="74.1">12</text>
<text x="248.4" y="74.1">4</text>
<text x="266.2" y="74.1">5</text>
<text x="110.6" y="79.2">7</text>
<text x="110.6" y="81.7">8</text>
<text x="141.9" y="81.7">17</text>
<text x="141.9" y="79.2">18</text>
<text x="248.4" y="80.4">1</text>
<text x="248.4" y="83">2</text>
<text x="266.2" y="83">7</text>
<text x="266.2" y="80.4">8</text>
<text x="10.4" y="85.7">B</text>
<text x="110.2" y="86.8">10</text>
<text x="110.2" y="89.3">11</text>
<text x="110.6" y="84.2">9</text>
<text x="141.9" y="89.3">14</text>
<text x="141.9" y="86.8">15</text>
<text x="141.9" y="84.2">16</text>
<text x="197" y="84.2">7</text>
<text x="197" y="86.8">8</text>
<text x="219.4" y="84.2">10</text>
<text x="219.9" y="86.8">9</text>
<text x="248.4" y="85.5">3</text>
<text x="248.4" y="88">4</text>
<text x="266.2" y="88">5</text>
<text x="266.2" y="85.5">6</text>
<text x="408.4" y="85.7">B</text>
<text x="110.2" y="91.9">12</text>
<text x="141.9" y="91.9">13</text>
<text x="197" y="123.6">1</text>
<text x="219.4" y="123.6">16</text>
<text x="110.6" y="126.1">1</text>
<text x="110.6" y="128.7">2</text>
<text x="110.6" y="131.2">3</text>
<text x="141.9" y="131.2">22</text>
<text x="141.9" y="128.7">23</text>
<text x="141.9" y="126.1">24</text>
<text x="197" y="126.1">2</text>
<text x="197" y="131.2">3</text>
<text x="219.4" y="131.2">14</text>
<text x="219.4" y="126.1">15</text>
<text x="248.4" y="128.7">1</text>
<text x="248.4" y="131.2">2</text>
<text x="266.2" y="131.2">7</text>
<text x="266.2" y="128.7">8</text>
<text x="10.4" y="135.7">C</text>
<text x="110.6" y="133.8">4</text>
<text x="110.6" y="136.3">5</text>
<text x="141.9" y="136.3">20</text>
<text x="141.9" y="133.8">21</text>
<text x="197" y="133.8">4</text>
<text x="197" y="136.3">5</text>
<text x="219.4" y="136.3">12</text>
<text x="219.4" y="133.8">13</text>
<text x="248.4" y="133.8">3</text>
<text x="248.4" y="136.3">4</text>
<text x="266.2" y="136.3">5</text>
<text x="266.2" y="133.8">6</text>
<text x="408.4" y="135.7">C</text>
<text x="110.6" y="138.8">6</text>
<text x="110.6" y="141.4">7</text>
<text x="110.6" y="143.9">8</text>
<text x="141.9" y="143.9">17</text>
<text x="141.9" y="141.4">18</text>
<text x="141.9" y="138.8">19</text>
<text x="197" y="138.8">6</text>
<text x="219.4" y="138.8">11</text>
<text x="248.4" y="142.7">1</text>
<text x="266.2" y="142.7">8</text>
<text x="110.2" y="149">10</text>
<text x="110.6" y="146.5">9</text>
<text x="141.9" y="149">15</text>
<text x="141.9" y="146.5">16</text>
<text x="197" y="146.5">7</text>
<text x="197" y="149">8</text>
<text x="219.4" y="146.5">10</text>
<text x="219.9" y="149">9</text>
<text x="248.4" y="145.2">2</text>
<text x="248.4" y="147.7">3</text>
<text x="266.2" y="147.7">6</text>
<text x="266.2" y="145.2">7</text>
<text x="110.2" y="151.5">11</text>
<text x="110.2" y="154.1">12</text>
<text x="141.9" y="154.1">13</text>
<text x="141.9" y="151.5">14</text>
<text x="248.4" y="150.3">4</text>
<text x="266.2" y="150.3">5</text>
<text x="10.4" y="185.7">D</text>
<text x="408.4" y="185.7">D</text>
<text x="92.9" y="195.4">2</text>
<text x="123.3" y="195.4">4</text>
<text x="209.1" y="195.4">2</text>
<text x="239.5" y="195.4">4</text>
<text x="92.9" y="203">1</text>
<text x="123.3" y="203">3</text>
<text x="209.1" y="203">1</text>
<text x="239.5" y="203">3</text>
<text x="10.4" y="235.7">E</text>
<text x="408.4" y="235.7">E</text>
<text x="10.5" y="285.7">F</text>
<text x="35" y="286.7">1</text>
<text x="85" y="286.7">2</text>
<text x="135" y="286.7">3</text>
<text x="185" y="286.7">4</text>
<text x="235" y="286.7">5</text>
<text x="285" y="286.7">6</text>
<text x="335" y="286.7">7</text>
<text x="385" y="286.7">8</text>
<text x="408.5" y="285.7">F</text>
</g>
<g font-size="1.8" fill="#008484">
<text x="77.9" y="28">+2V5</text>
<text x="83.6" y="33">120R_100MHz</text>
<text x="87.9" y="36.2">FB6</text>
<text x="102.8" y="38.8">PWR_FLAG</text>
<text x="86.2" y="43.1">C230</text>
<text x="125.9" y="45.2">Y8</text>
<text x="190.3" y="46.1">+3V3</text>
<text x="221.3" y="46.1">+5V_ISO3</text>
<text x="80.6" y="51.5">GND</text>
<text x="86.5" y="49.5">100nF</text>
<text x="87.5" y="53">+3V3</text>
<text x="119.3" y="52.8">3.6864MHz Crystal</text>
<text x="182.9" y="51.8" transform="rotate(-90 182.9 51.8)">C80</text>
<text x="188" y="51.6" transform="rotate(-90 188 51.6)">100nF</text>
<text x="154.8" y="55">+3V3</text>
<text x="160.5" y="59">C234</text>
<text x="176.5" y="59.8">GND</text>
<text x="210.5" y="56">U15</text>
<text x="210.8" y="58.5">ISO3080</text>
<text x="234" y="56">C82</text>
<text x="270.9" y="58.1">+5V_ISO3</text>
<text x="34.7" y="61.9">+3V3</text>
<text x="54.4" y="61.9">+3V3</text>
<text x="77.9" y="60.3">C226</text>
<text x="114.7" y="64.8">XIN</text>
<text x="134.4" y="64.8">XOUT</text>
<text x="199.8" y="62.3">VCC1</text>
<text x="199.8" y="64.8">GND1</text>
<text x="213.2" y="64.8">GND2</text>
<text x="213.3" y="62.3">VCC2</text>
<text x="234.1" y="61">100nF</text>
<text x="249.8" y="64.9">U18</text>
<text x="258.8" y="64.9">USB6B1</text>
<text x="37.9" y="70.6">R221</text>
<text x="57.6" y="70.6">R243</text>
<text x="72.3" y="68.7">GND</text>
<text x="77.9" y="69.2">C227</text>
<text x="78.3" y="66.6">100nF</text>
<text x="114.7" y="67.3">AGND</text>
<text x="114.7" y="69.9">VA</text>
<text x="134.7" y="67.3">VEXT</text>
<text x="137.1" y="69.9">TX</text>
<text x="161.4" y="66">100nF</text>
<text x="168.9" y="68">GND</text>
<text x="199.8" y="69.9">R</text>
<text x="216.8" y="69.9">A</text>
<text x="228.6" y="67.4">GND_ISO3</text>
<text x="251.2" y="67.3">Vcc</text>
<text x="251.2" y="69.9">I/O1</text>
<text x="261.1" y="69.9">I/O1</text>
<text x="261.3" y="67.3">Vcc</text>
<text x="283.6" y="68.7">R188</text>
<text x="283.6" y="71.2">R192</text>
<text x="296.1" y="68.7">0R</text>
<text x="296.1" y="71.2">0R</text>
<text x="38.4" y="72.5">10K</text>
<text x="57.9" y="72.5">DNF</text>
<text x="72.3" y="77.6">GND</text>
<text x="79.8" y="75.5">1uF</text>
<text x="114.7" y="72.4">V18</text>
<text x="114.7" y="75">I2C/SPI</text>
<text x="114.7" y="77.5">LDOEN</text>
<text x="127.9" y="75">RTS/CLKOUT</text>
<text x="135.8" y="77.5">CTS</text>
<text x="136.9" y="72.4">RX</text>
<text x="199.8" y="72.4">RE</text>
<text x="199.8" y="75">DE</text>
<text x="199.8" y="77.5">D</text>
<text x="216.8" y="72.4">B</text>
<text x="216.9" y="77.5">Y</text>
<text x="217" y="75">Z</text>
<text x="251.2" y="72.4">I/O2</text>
<text x="251.2" y="75">GND</text>
<text x="260.5" y="75">GND</text>
<text x="114.7" y="80">DOUT/SDA</text>
<text x="114.7" y="82.6">SCLK/SCL</text>
<text x="133.9" y="82.6">GPIO2</text>
<text x="133.9" y="80">GPIO3</text>
<text x="154.8" y="82.3">+3V3</text>
<text x="180" y="83.9">R81</text>
<text x="249.8" y="78.8">U19</text>
<text x="251.2" y="81.3">Vcc</text>
<text x="251.2" y="83.9">I/O1</text>
<text x="258.8" y="78.8">USB6B1</text>
<text x="261.1" y="83.9">I/O1</text>
<text x="261.3" y="81.3">Vcc</text>
<text x="283.6" y="82.6">R193</text>
<text x="296.1" y="82.6">0R</text>
<text x="114.7" y="87.7">DIN/A1</text>
<text x="114.7" y="85.1">CS/A0</text>
<text x="133.9" y="87.7">GPIO0</text>
<text x="133.9" y="85.1">GPIO1</text>
<text x="159.2" y="87">C232</text>
<text x="180" y="85.8">10K</text>
<text x="199.8" y="85.1">GND1</text>
<text x="199.8" y="87.7">GND1</text>
<text x="213.2" y="85.1">GND2</text>
<text x="213.2" y="87.7">GND2</text>
<text x="251.2" y="86.4">I/O2</text>
<text x="251.2" y="88.9">GND</text>
<text x="260.5" y="88.9">GND</text>
<text x="283.6" y="85.2">R194</text>
<text x="296.1" y="85.2">0R</text>
<text x="42.3" y="95.3">R223</text>
<text x="49" y="95.3">0R</text>
<text x="77.9" y="96">+2V5</text>
<text x="114.7" y="90.2">IRQ</text>
<text x="114.7" y="92.7">RST</text>
<text x="134.1" y="90.2">DGND</text>
<text x="137.1" y="92.7">VL</text>
<text x="160.2" y="93.9">100nF</text>
<text x="167.6" y="96">GND</text>
<text x="305.1" y="91.5">C71</text>
<text x="310.8" y="91.5">C73</text>
<text x="316.6" y="91.5">C214</text>
<text x="322.4" y="91.5">C239</text>
<text x="83.6" y="99">120R_100MHz</text>
<text x="176.5" y="96.6">GND</text>
<text x="190.4" y="96.6">GND</text>
<text x="221" y="96.6">GND_ISO3</text>
<text x="241.3" y="96.6">GND_ISO3</text>
<text x="268.6" y="96.6">GND_ISO3</text>
<text x="305.1" y="96.6">47pF</text>
<text x="310.8" y="96.6">47pF</text>
<text x="316.6" y="96.6">47pF</text>
<text x="322.3" y="96.6">47pF</text>
<text x="86.2" y="105.4">C231</text>
<text x="87.4" y="102.2">FB10</text>
<text x="103.5" y="103.6">GND</text>
<text x="104.7" y="107.4">PWR_FLAG</text>
<text x="125.9" y="107.4">Y9</text>
<text x="147.3" y="102.3">GND</text>
<text x="299.7" y="106.1">GND_ISO3</text>
<text x="80.6" y="113.8">GND</text>
<text x="86.5" y="111.7">100nF</text>
<text x="188" y="113.9" transform="rotate(-90 188 113.9)">100nF</text>
<text x="190.3" y="108.3">+3V3</text>
<text x="221.3" y="108.3">+5V_ISO4</text>
<text x="87.5" y="115.3">+3V3</text>
<text x="119.3" y="115">3.6864MHz Crystal</text>
<text x="154.8" y="117.2">+3V3</text>
<text x="182.9" y="114" transform="rotate(-90 182.9 114)">C81</text>
<text x="210.5" y="118.2">U16</text>
<text x="234" y="118.2">C83</text>
<text x="36" y="124.2">+3V3</text>
<text x="77.9" y="122.5">C228</text>
<text x="160.5" y="121.2">C235</text>
<text x="176.5" y="122">GND</text>
<text x="199.8" y="124.5">VCC1</text>
<text x="210.8" y="120.7">ISO3080</text>
<text x="213.3" y="124.5">VCC2</text>
<text x="234.1" y="123.3">100nF</text>
<text x="269.6" y="120.4">+5V_ISO4</text>
<text x="72.3" y="130.9">GND</text>
<text x="77.9" y="131.4">C229</text>
<text x="78.3" y="128.9">100nF</text>
<text x="114.7" y="127">XIN</text>
<text x="114.7" y="129.6">AGND</text>
<text x="134.4" y="127">XOUT</text>
<text x="134.7" y="129.6">VEXT</text>
<text x="161.4" y="128.2">100nF</text>
<text x="168.9" y="130.3">GND</text>
<text x="199.8" y="127">GND1</text>
<text x="213.2" y="127">GND2</text>
<text x="228.6" y="129.6">GND_ISO4</text>
<text x="249.8" y="127.1">U20</text>
<text x="251.2" y="129.6">Vcc</text>
<text x="258.8" y="127.1">USB6B1</text>
<text x="261.3" y="129.6">Vcc</text>
<text x="283.6" y="130.9">R195</text>
<text x="296.1" y="130.9">0R</text>
<text x="39.2" y="132.8">R222</text>
<text x="39.6" y="134.7">10K</text>
<text x="79.8" y="137.8">1uF</text>
<text x="114.7" y="132.1">VA</text>
<text x="114.7" y="134.7">V18</text>
<text x="114.7" y="137.2">I2C/SPI</text>
<text x="127.9" y="137.2">RTS/CLKOUT</text>
<text x="136.9" y="134.7">RX</text>
<text x="137.1" y="132.1">TX</text>
<text x="199.8" y="132.1">R</text>
<text x="199.8" y="134.7">RE</text>
<text x="199.8" y="137.2">DE</text>
<text x="216.8" y="134.7">B</text>
<text x="216.8" y="132.1">A</text>
<text x="217" y="137.2">Z</text>
<text x="251.2" y="132.1">I/O1</text>
<text x="251.2" y="134.7">I/O2</text>
<text x="251.2" y="137.2">GND</text>
<text x="260.5" y="137.2">GND</text>
<text x="261.1" y="132.1">I/O1</text>
<text x="283.6" y="133.4">R196</text>
<text x="296.1" y="133.4">0R</text>
<text x="72.3" y="139.8">GND</text>
<text x="114.7" y="139.7">LDOEN</text>
<text x="114.7" y="142.3">DOUT/SDA</text>
<text x="133.9" y="142.3">GPIO3</text>
<text x="135.8" y="139.7">CTS</text>
<text x="199.8" y="139.7">D</text>
<text x="216.9" y="139.7">Y</text>
<text x="249.8" y="141.1">U21</text>
<text x="251.2" y="143.5">Vcc</text>
<text x="258.8" y="141.1">USB6B1</text>
<text x="261.3" y="143.5">Vcc</text>
<text x="114.7" y="149.9">DIN/A1</text>
<text x="114.7" y="144.8">SCLK/SCL</text>
<text x="114.7" y="147.4">CS/A0</text>
<text x="133.9" y="149.9">GPIO0</text>
<text x="133.9" y="147.4">GPIO1</text>
<text x="133.9" y="144.8">GPIO2</text>
<text x="154.8" y="144.5">+3V3</text>
<text x="159.2" y="149.2">C233</text>
<text x="179.5" y="146.1">R244</text>
<text x="180" y="148">10K</text>
<text x="199.8" y="147.4">GND1</text>
<text x="199.8" y="149.9">GND1</text>
<text x="213.2" y="147.4">GND2</text>
<text x="213.2" y="149.9">GND2</text>
<text x="251.2" y="146.1">I/O1</text>
<text x="251.2" y="148.6">I/O2</text>
<text x="261.1" y="146.1">I/O1</text>
<text x="283.6" y="144.9">R197</text>
<text x="283.6" y="147.4">R198</text>
<text x="296.1" y="144.9">0R</text>
<text x="296.1" y="147.4">0R</text>
<text x="114.7" y="152.4">IRQ</text>
<text x="114.7" y="155">RST</text>
<text x="134.1" y="152.4">DGND</text>
<text x="137.1" y="155">VL</text>
<text x="251.2" y="151.2">GND</text>
<text x="260.5" y="151.2">GND</text>
<text x="305.1" y="154.4">C72</text>
<text x="310.9" y="154.4">C202</text>
<text x="316.6" y="154.4">C220</text>
<text x="322.4" y="154.4">C240</text>
<text x="160.2" y="156.2">100nF</text>
<text x="167.6" y="158.2">GND</text>
<text x="176.5" y="158.8">GND</text>
<text x="190.4" y="158.8">GND</text>
<text x="221" y="158.8">GND_ISO4</text>
<text x="241.3" y="158.8">GND_ISO4</text>
<text x="268.6" y="158.8">GND_ISO4</text>
<text x="305.1" y="159.5">47pF</text>
<text x="310.8" y="159.5">47pF</text>
<text x="316.6" y="159.5">47pF</text>
<text x="322.3" y="159.5">47pF</text>
<text x="103.5" y="165.8">GND</text>
<text x="147.3" y="164.6">GND</text>
<text x="299.7" y="169">GND_ISO4</text>
<text x="70.8" y="183.9">+5V</text>
<text x="149.6" y="183.9">+5V_ISO3</text>
<text x="187" y="183.9">+5V</text>
<text x="265.2" y="183.9">+5V_ISO4</text>
<text x="136.9" y="189.8">10uH</text>
<text x="159.9" y="189.3">PWR_FLAG</text>
<text x="247.4" y="189.8">10uH</text>
<text x="274.9" y="190">PWR_FLAG</text>
<text x="78.2" y="194.9">2.2uF</text>
<text x="98.2" y="196.3">+VIN</text>
<text x="113.1" y="196.3">+VOUT</text>
<text x="138" y="193">L5</text>
<text x="146.3" y="195.7">C76</text>
<text x="154.6" y="195.7">C43</text>
<text x="194.4" y="194.9">2.2uF</text>
<text x="214.4" y="196.3">+VIN</text>
<text x="229.3" y="196.3">+VOUT</text>
<text x="248.5" y="193">L6</text>
<text x="261.9" y="195.7">C45</text>
<text x="270.2" y="195.7">C46</text>
<text x="79.6" y="200">C78</text>
<text x="98.2" y="203.9">-VIN</text>
<text x="113.5" y="203.9">-VOUT</text>
<text x="146.4" y="200.7">4.7uF</text>
<text x="154.8" y="200.7">470pF</text>
<text x="195.8" y="200">C44</text>
<text x="214.4" y="203.9">-VIN</text>
<text x="229.7" y="203.9">-VOUT</text>
<text x="262" y="200.7">4.7uF</text>
<text x="270.3" y="200.7">470pF</text>
<text x="96.8" y="207.7">U13</text>
<text x="108" y="207.7">CME0505S3C</text>
<text x="159.9" y="206.5">PWR_FLAG</text>
<text x="213" y="207.7">U17</text>
<text x="224.2" y="207.7">CME0505S3C</text>
<text x="274.9" y="205.8">PWR_FLAG</text>
<text x="70.4" y="212.8">GND</text>
<text x="149.2" y="212.2">GND_ISO3</text>
<text x="186.6" y="212.8">GND</text>
<text x="264.8" y="212.2">GND_ISO4</text>
</g>
</svg>
